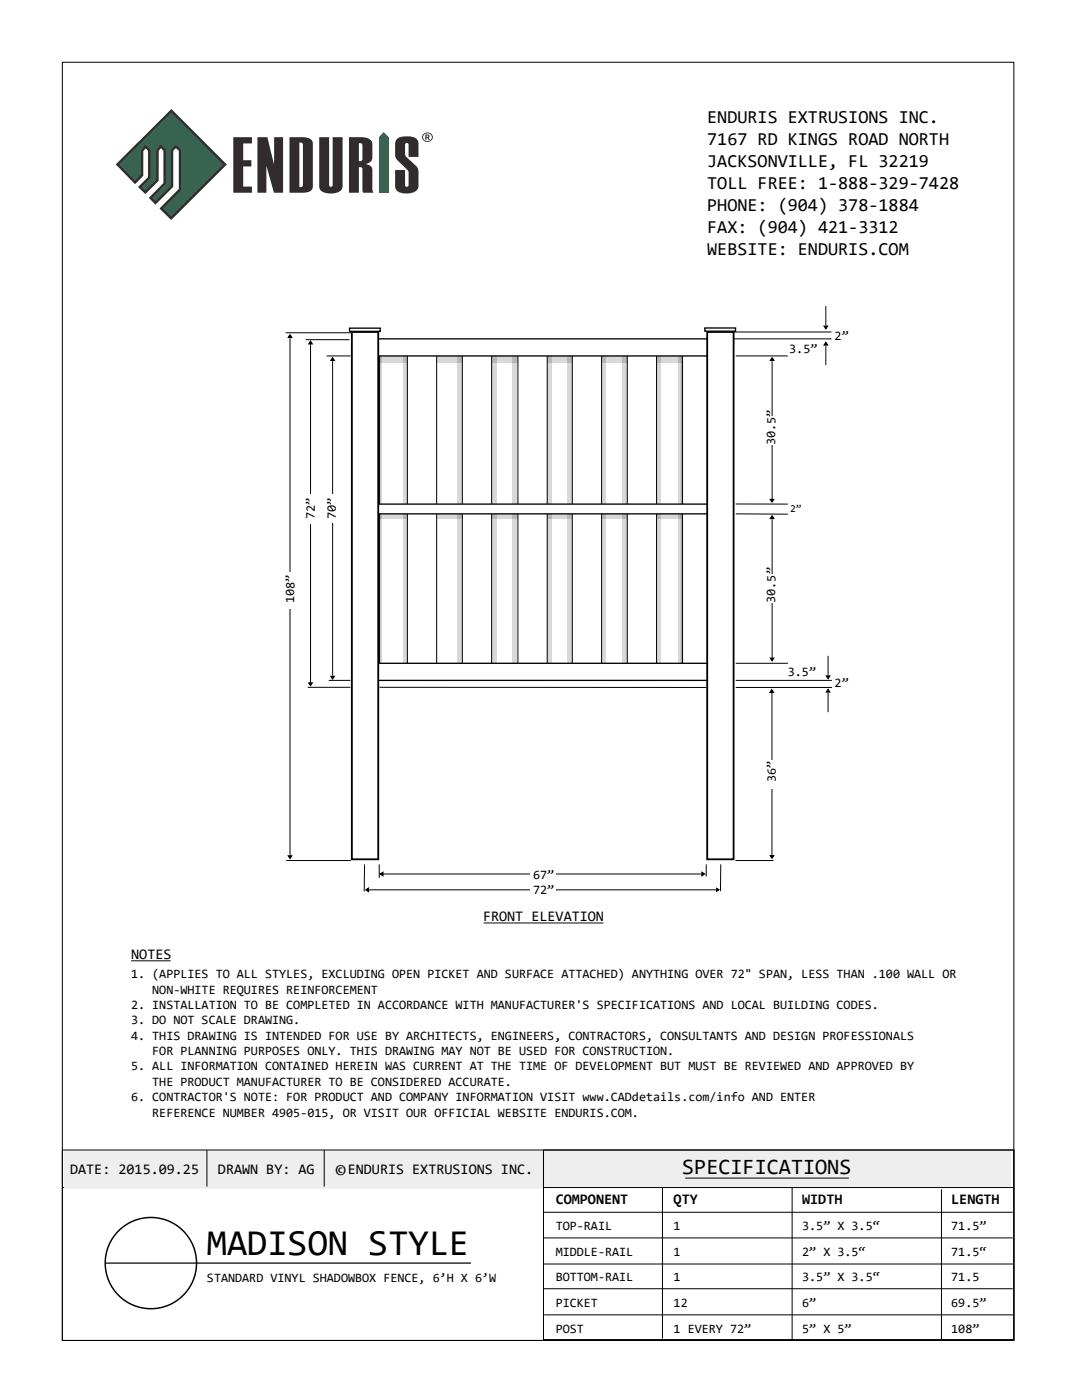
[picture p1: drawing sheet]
<svg xmlns="http://www.w3.org/2000/svg" width="203mm" height="265mm" viewBox="0 0 203 265" stroke-linecap="round" stroke-linejoin="round" font-family="sans-serif">
<!-- layer: MAIN -->
<path d="M58.8 65.3v64" fill="none" stroke="#000" stroke-width=".19"/>
<path d="M57.2 93.7h2.6v5.5h-2.6z" fill="#fff"/>
<path d="M54.9 64.1v98" fill="none" stroke="#000" stroke-width=".19"/>
<g fill="#fff">
<path d="M52.9 108.4h4v6.9h-4z"/>
<path d="M69.9 168.7h65.7z"/>
</g>
<path d="M69.9 168.7h65.7" fill="none" stroke="#000" stroke-width=".19"/>
<path d="M100.5 167.6h4.8v2.7h-4.8z" fill="#fff"/>
<path d="M71.9 64.4h5.5v64.3h-5.5zM82.4 64.4h5.5v64.3h-5.5zM92.8 64.4h5.6v64.3h-5.6zM103.3 64.4h5.6v64.3h-5.6zM113.6 64.4h5.6v64.3h-5.6zM124 64.4h5.6v64.3h-5.6z" fill="none" stroke="#000" stroke-width=".19"/>
<g fill="#d8d8d8">
<path d="M124.4 67.5h.9v58.1h-.9z"/>
<path d="M117.9 67.5h.9v58.1h-.9z"/>
<path d="M114 67.5h.8v58.1h-.8z"/>
<path d="M107.5 67.5h.9v58.1h-.9z"/>
<path d="M103.7 67.5h.9v58.1h-.9z"/>
<path d="M128.4 67.5h.9v58.1h-.9z"/>
<path d="M97.1 67.5h.9v58.1h-.9z"/>
<path d="M93.1 67.5h.9v58.1h-.9z"/>
<path d="M86.7 67.5h.9v58.1h-.9z"/>
</g>
<path d="M81.9 67.5h.9v58.1h-.9z" fill="#eee"/>
<g fill="#d8d8d8">
<path d="M76.3 67.5h.9v58.1h-.9z"/>
<path d="M71.5 67.5h.8v58.1h-.8z"/>
<path d="M71.9 97.1h61.8v1.2h-61.8z"/>
<path d="M71.9 67.5h61.8v1.2h-61.8z"/>
</g>
<path d="M129 64.4h5.6v64.3h-5.6z" fill="#afafaf" stroke="#afafaf" stroke-width=".19"/>
<g fill="#fff" stroke="#000" stroke-width=".19">
<path d="M129.3 64.4h5.5v64.3h-5.5z"/>
<path d="M118.8 64.4h5.6v64.3h-5.6z"/>
<path d="M108.4 64.4h5.6v64.3h-5.6z"/>
<path d="M98.1 64.4h5.6v64.3h-5.6z"/>
<path d="M87.6 64.4h5.5v64.3h-5.5z"/>
<path d="M77.2 64.4h5.5v64.3h-5.5z"/>
</g>
<g fill="#fff" stroke="#000" stroke-width=".25">
<path d="M69.8 64.2h66.2v3.3h-66.2z"/>
<path d="M69.8 125.7h66.2v3.3h-66.2z"/>
<path d="M69.8 95.6h66.2v1.8h-66.2z"/>
</g>
<g fill="#fff" stroke="#000" stroke-width=".35">
<path d="M66.6 62.9h5v100h-5z"/>
<path d="M134 62.9h5v100h-5z"/>
</g>
<path d="M63 68.5v59.6M146.3 68.5v26.4M146.3 98.4v26.3" fill="none" stroke="#070707" stroke-width=".19"/>
<g fill="#fff" stroke="#000" stroke-width=".25">
<path d="M66.2 62.2h5.8v.6h-5.8z"/>
<path d="M133.5 62.2h5.8v.6h-5.8z"/>
</g>
<g fill="#fff">
<path d="M144.3 108.9h3.9v5.4h-3.9z"/>
<path d="M144.2 79h4v5.4h-4z"/>
<path d="M61.4 93.8h4v5.4h-4z"/>
</g>
<path d="M72.3 165.7h60.6" fill="none" stroke="#020202" stroke-width=".19"/>
<g fill="#fff">
<path d="M100.5 163.1h4.8v2.5h-4.8z"/>
<path d="M100.5 165.1h4.8v1.7h-4.8z"/>
</g>
<g fill="#312b2e">
<path d="M44.2 26h3.5v1.2h-1.6v3.2h1.5v1.2h-1.5v3.8h1.6v1.1h-3.5z"/>
<path d="M48.8 26h1.8l1.3 5.2v-5.2h1.7v10.5h-1.7l-1.4-5v5h-1.7z"/>
<path d="M60.5 26h1.8v9.1a.34 .34 0 0 0 .4 .3 .34 .34 0 0 0 .3-.3v-9.1h1.9v9.3a1.46 1.46 0 0 1-1.6 1.3 2.44 2.44 0 0 1-2.8-.9z"/>
<path d="M56.7 27v8.5h.3l.3-.2 .1-.3v-7.6l-.2-.3zM54.8 26a7 7 0 0 1 3.9 .3l.5 .5 .1 .4v8.1a1.21 1.21 0 0 1-1.4 1.2h-3.1z"/>
<path d="M68 27.1v3.5h.3l.2-.1 .2-.4v-2.6l-.2-.3zM66.1 26a6.2 6.2 0 0 1 3.9 .4l.5 .5v.4v2.5a1.28 1.28 0 0 1-1.3 1.3 1.23 1.23 0 0 1 1.3 1.1v3.8l.2 .5h-1.9l-.1-.6v-3.8l-.2-.4h-.2h-.3v4.8h-1.9z"/>
</g>
<path d="M71.8 26h1.8v10.5h-1.8z" fill="#386351"/>
<path d="M75.3 26.3a3.9 3.9 0 0 1 3.5-.1l.4 .6 .1 2.9h-1.9v-2.5a.35 .35 0 0 0-.4-.1 .35 .35 0 0 0-.3 .3l.1 2.2 2 1.8 .4 .6 .1 3.2a1.51 1.51 0 0 1-1.7 1.4 2.32 2.32 0 0 1-2.7-.9l-.1-3.5h1.9v2.9a.34 .34 0 0 0 .4 .3 .34 .34 0 0 0 .3-.3v-2.6l-2.1-2.2-.4-.5-.1-2.6 .1-.3z" fill="#312b2e"/>
<path d="M72.7 25l.9 1h-1.8z" fill="#386351"/>
<path d="M80.8 25.7v.3l.3-.1v-.2zM80.6 25.5l.7 .1 .1 .2-.2 .3 .2 .4h-.2l-.2-.4h-.2v.4h-.2zM80.4 25.5a.77 .77 0 0 0 0 1 .77 .77 0 0 0 1.1 0 .77 .77 0 0 0 .1-1 .93 .93 0 0 0-1.2 0zM80.2 25.4a.95 .95 0 0 1 1.5 0 .95 .95 0 0 1-.3 1.4 .94 .94 0 0 1-1.2-.2 .94 .94 0 0 1 0-1.2z" fill="#312b2e"/>
<path d="M32.5 21l10.2 10.2-10.3 10.2-1.9-1.9 3.6-3.6v-7.4l-.8-.7-.7 .7v6.8l-3.2 3.2-.9-1 2.7-2.7v-6.3l-.7-.7-.7 .7v5.7l-2.3 2.3-1-1.1 1.8-1.7v-5.2l-.7-.7-.7 .8v4.6l-1.3 1.4-3.4-3.4z" fill="#386351"/>
<path d="M32.5 20.7l-10.6 10.5 3.7 3.7 1.5-1.6v-4.6l.5-.6 .4 .5v5l-1.9 1.9 1.4 1.3 2.6-2.5v-5.7l.4-.5 .5 .5v6.1l-2.8 2.8 1.2 1.3 3.4-3.4v-6.8l.5-.5 .6 .5v7.2l-3.7 3.7 2.2 2.2 10.6-10.5zM22.6 31.2l9.9-9.9 9.8 9.9-9.9 9.9-1.6-1.6 3.5-3.5v-7.4a1.83 1.83 0 0 0-1-1.1 1.83 1.83 0 0 0-.9 2.1v5.6l-3 3-.6-.7 2.6-2.6v-6.5l-.9-1-.9 1v5.7l-2.1 2.1-.7-.8 1.7-1.7v-5.3l-.9-.9-.9 1v4.6l-1.1 1.2z" fill="#312b2e"/>
<path d="M69.3 168.7l.5-.3v.6z" fill="#020202"/>
<path d="M69.3 168.7l.5-.3v.6z" fill="none" stroke="#000" stroke-width=".25"/>
<path d="M135.8 168.4l.3 .3-.3 .2z" fill="#020202"/>
<path d="M135.8 168.4l.3 .3-.3 .2z" fill="none" stroke="#000" stroke-width=".25"/>
<g fill="#020202" stroke="#000" stroke-width=".19">
<path d="M69 163.9v5.1z"/>
<path d="M136.5 163.9v5z"/>
<path d="M71.8 163.9v2.5z"/>
</g>
<path d="M72.1 165.7l.4-.3v.6z" fill="#020202"/>
<path d="M72.1 165.7l.4-.3v.6z" fill="none" stroke="#000" stroke-width=".25"/>
<path d="M133 165.4l.4 .3-.4 .3z" fill="#020202"/>
<path d="M133 165.4l.4 .3-.4 .3z" fill="none" stroke="#000" stroke-width=".25"/>
<path d="M133.8 163.9v2.2z" fill="#020202" stroke="#000" stroke-width=".19"/>
<path d="M54.2 163.1h12.3" fill="none" stroke="#020202" stroke-width=".19"/>
<path d="M54.6 162.3h.6l-.3 .4z" fill="#020202"/>
<path d="M54.6 162.3h.6l-.3 .4z" fill="none" stroke="#000" stroke-width=".25"/>
<path d="M54.9 63.5l.3 .5h-.6z" fill="#020202"/>
<path d="M54.9 63.5l.3 .5h-.6z" fill="none" stroke="#000" stroke-width=".25"/>
<path d="M54.1 63.1h12.4" fill="none" stroke="#020202" stroke-width=".19"/>
<path d="M58.8 64.7l.3 .5h-.6z" fill="#020202"/>
<path d="M58.8 64.7l.3 .5h-.6z" fill="none" stroke="#000" stroke-width=".25"/>
<path d="M57.9 64.4h8.3M61.9 67.5h4.5" fill="none" stroke="#020202" stroke-width=".19"/>
<path d="M63 67.9l.3 .4h-.6z" fill="#020202"/>
<path d="M63 67.9l.3 .4h-.6z" fill="none" stroke="#000" stroke-width=".25"/>
<path d="M62.7 128.2h.6l-.3 .5z" fill="#020202"/>
<path d="M62.7 128.2h.6l-.3 .5z" fill="none" stroke="#000" stroke-width=".25"/>
<path d="M58.5 129.5h.6l-.3 .4z" fill="#020202"/>
<path d="M58.5 129.5h.6l-.3 .4z" fill="none" stroke="#000" stroke-width=".25"/>
<path d="M58.3 130.3h8.1M62.3 129h4.1" fill="none" stroke="#020202" stroke-width=".19"/>
<path d="M146.3 67.9l.3 .4h-.6z" fill="#020202"/>
<path d="M146.3 67.9l.3 .4h-.6z" fill="none" stroke="#000" stroke-width=".25"/>
<path d="M139.4 67.5h9.8z" fill="#020202" stroke="#000" stroke-width=".19"/>
<path d="M138.9 62.9h18.6M139.4 97.4l9.8 .1M139.4 125.7h9.8" fill="none" stroke="#000" stroke-width=".19"/>
<path d="M145.9 94.7h.6l-.3 .5z" fill="#020202"/>
<path d="M145.9 94.7h.6l-.3 .5z" fill="none" stroke="#000" stroke-width=".25"/>
<path d="M146.3 97.8l.3 .5h-.6z" fill="#020202"/>
<path d="M146.3 97.8l.3 .5h-.6z" fill="none" stroke="#000" stroke-width=".25"/>
<path d="M146 124.8h.6l-.3 .4z" fill="#020202"/>
<path d="M146 124.8h.6l-.3 .4z" fill="none" stroke="#000" stroke-width=".25"/>
<path d="M146.2 131.4v30.7" fill="none" stroke="#070707" stroke-width=".19"/>
<path d="M145.9 162.2h.6l-.3 .5z" fill="#020202"/>
<path d="M145.9 162.2h.6l-.3 .5z" fill="none" stroke="#000" stroke-width=".25"/>
<path d="M139.3 163.1h7.2" fill="none" stroke="#000" stroke-width=".19"/>
<path d="M146.2 130.8l.3 .4h-.6z" fill="#020202"/>
<path d="M146.2 130.8l.3 .4h-.6z" fill="none" stroke="#000" stroke-width=".25"/>
<path d="M144.2 144h4v5.4h-4z" fill="#fff"/>
<path d="M11.8 11.8h180.2v242.3h-180.2z" fill="none" stroke="#000" stroke-width=".19"/>
<path d="M156.4 65.6v3.6" fill="none" stroke="#070707" stroke-width=".19"/>
<path d="M156.4 64.9l.3 .5h-.6z" fill="#020202"/>
<path d="M156.4 64.9l.3 .5h-.6z" fill="none" stroke="#000" stroke-width=".25"/>
<path d="M138.9 64.2h18.6" fill="none" stroke="#000" stroke-width=".19"/>
<path d="M156.4 58v3.7" fill="none" stroke="#070707" stroke-width=".19"/>
<path d="M156.1 61.8h.6l-.3 .5z" fill="#020202"/>
<path d="M156.1 61.8h.6l-.3 .5z" fill="none" stroke="#000" stroke-width=".25"/>
<path d="M139.4 130.3h18.2" fill="none" stroke="#000" stroke-width=".19"/>
<path d="M156.9 131.4v3.6" fill="none" stroke="#070707" stroke-width=".19"/>
<path d="M156.9 130.7l.3 .5h-.6z" fill="#020202"/>
<path d="M156.9 130.7l.3 .5h-.6z" fill="none" stroke="#000" stroke-width=".25"/>
<path d="M156.9 124.3v3.7" fill="none" stroke="#070707" stroke-width=".19"/>
<path d="M156.6 128.2h.6l-.3 .4z" fill="#020202"/>
<path d="M156.6 128.2h.6l-.3 .4z" fill="none" stroke="#000" stroke-width=".25"/>
<path d="M139.4 129h18.2" fill="none" stroke="#000" stroke-width=".19"/>
<path d="M139.4 95.5l9.8 .1M71.9 130.3h61.9" fill="none" stroke="#020202" stroke-width=".19"/>
<!-- layer: Defpoints -->
<circle cx="28.6" cy="239.5" r="8.6" fill="none" stroke="#000" stroke-width=".28"/>
<path d="M19.9 239.5h69.3" fill="none" stroke="#000" stroke-width=".23"/>
<path d="M91.6 175h22.7" fill="none" stroke="#050505" stroke-width=".19"/>
<path d="M103 218.3h88.6v6.8h-88.6z" fill="#eee"/>
<path d="M24.8 182.1h7.5" fill="none" stroke="#050505" stroke-width=".19"/>
<path d="M11.8 218h180.2v36.1h-180.2zM103 218h89v36h-89zM129.8 223.3h31" fill="none" stroke="#000" stroke-width=".19"/>
<path d="M11.8 225.1h180.2" fill="none" stroke="#020202" stroke-width=".19"/>
<path d="M12.2 218.2h90.6v6.9h-90.6z" fill="#eee"/>
<path d="M39.2 218v7M61.4 218v7M102.9 239.6h89.1M102.9 229.8h88.9M102.9 234.7h88.9M125.5 225.1v28.7M150 225.1v29M178.3 225.5v28.6M102.9 244.3h88.9M103.1 249.3h88.8" fill="none" stroke="#000" stroke-width=".19"/>
<text font-size="6.9" x="39.2" y="237.9">MADISON STYLE</text>
<text font-size="4.2" x="129.2" y="222.6">SPECIFICATIONS</text>
<g font-size="3.5">
<text x="134" y="23.3">ENDURIS EXTRUSIONS INC.</text>
<text x="134" y="27.5">7167 RD KINGS ROAD NORTH</text>
<text x="134" y="31.6">JACKSONVILLE, FL 32219</text>
<text x="134" y="35.8">TOLL FREE: 1-888-329-7428</text>
<text x="134" y="40">PHONE: (904) 378-1884</text>
<text x="134" y="44.1">FAX: (904) 421-3312</text>
<text x="134" y="48.3">WEBSITE: ENDURIS.COM</text>
</g>
<text font-size="2.9" x="63.6" y="222.7">©ENDURIS EXTRUSIONS INC.</text>
<g font-size="2.8">
<text x="91.5" y="174.5">FRONT ELEVATION</text>
<text x="24.9" y="181.9">NOTES</text>
<text x="13.3" y="222.6">DATE: 2015.09.25</text>
<text x="41.3" y="222.6">DRAWN BY: AG</text>
<text x="105.3" y="228.3">COMPONENT</text>
<text x="127.6" y="228.3">QTY</text>
<text x="152" y="228.3">WIDTH</text>
<text x="180.2" y="228.3">LENGTH</text>
</g>
<g font-size="2.4">
<text x="158.1" y="64.4">2”</text>
<text x="149.5" y="66.8">3.5”</text>
<text x="146.8" y="84.4" transform="rotate(-89 146.8 84.4)">30.5”</text>
<text x="59.6" y="98.3" transform="rotate(-89 59.6 98.3)">72”</text>
<text x="63.6" y="98.3" transform="rotate(-89 63.6 98.3)">70”</text>
<text x="55.7" y="114.4" transform="rotate(-89 55.7 114.4)">108”</text>
<text x="146.8" y="114.3" transform="rotate(-89 146.8 114.3)">30.5”</text>
<text x="149.2" y="128.2">3.5”</text>
<text x="158.1" y="130.3">2”</text>
<text x="147" y="148.3" transform="rotate(-90 147 148.3)">36”</text>
<text x="101" y="166.6">67”</text>
<text x="101" y="169.6">72”</text>
<text x="24.8" y="185.4">1. (APPLIES TO ALL STYLES, EXCLUDING OPEN PICKET AND SURFACE ATTACHED) ANYTHING OVER 72&quot; SPAN, LESS THAN .100 WALL OR</text>
<text x="24.8" y="191.3">2. INSTALLATION TO BE COMPLETED IN ACCORDANCE WITH MANUFACTURER'S SPECIFICATIONS AND LOCAL BUILDING CODES.</text>
<text x="28.8" y="188.4">NON-WHITE REQUIRES REINFORCEMENT</text>
<text x="24.8" y="194.2">3. DO NOT SCALE DRAWING.</text>
<text x="24.8" y="197.1">4. THIS DRAWING IS INTENDED FOR USE BY ARCHITECTS, ENGINEERS, CONTRACTORS, CONSULTANTS AND DESIGN PROFESSIONALS</text>
<text x="24.8" y="202.9">5. ALL INFORMATION CONTAINED HEREIN WAS CURRENT AT THE TIME OF DEVELOPMENT BUT MUST BE REVIEWED AND APPROVED BY</text>
<text x="28.8" y="200">FOR PLANNING PURPOSES ONLY. THIS DRAWING MAY NOT BE USED FOR CONSTRUCTION.</text>
<text x="24.8" y="208.8">6. CONTRACTOR'S NOTE: FOR PRODUCT AND COMPANY INFORMATION VISIT www.CADdetails.com/info AND ENTER</text>
<text x="28.8" y="205.9">THE PRODUCT MANUFACTURER TO BE CONSIDERED ACCURATE.</text>
<text x="28.8" y="211.7">REFERENCE NUMBER 4905-015, OR VISIT OUR OFFICIAL WEBSITE ENDURIS.COM.</text>
<text x="105.3" y="233.2">TOP-RAIL</text>
<text x="127.6" y="233.2">1</text>
<text x="152" y="233.2">3.5” X 3.5“</text>
<text x="180.2" y="233.2">71.5”</text>
<text x="105.3" y="238">MIDDLE-RAIL</text>
<text x="127.6" y="238">1</text>
<text x="152" y="238">2” X 3.5“</text>
<text x="180.2" y="238">71.5“</text>
<text x="39.2" y="243">STANDARD VINYL SHADOWBOX FENCE, 6’H X 6’W</text>
<text x="105.3" y="242.9">BOTTOM-RAIL</text>
<text x="127.6" y="242.9">1</text>
<text x="152" y="242.9">3.5” X 3.5“</text>
<text x="180.2" y="242.9">71.5</text>
<text x="105.3" y="247.8">PICKET</text>
<text x="127.6" y="247.8">12</text>
<text x="152" y="247.8">6”</text>
<text x="180.2" y="247.8">69.5”</text>
<text x="105.3" y="252.6">POST</text>
<text x="127.6" y="252.6">1 EVERY 72”</text>
<text x="152" y="252.6">5” X 5”</text>
<text x="180.2" y="252.6">108”</text>
</g>
<text font-size="2" x="149.6" y="97.2">2”</text>
</svg>
